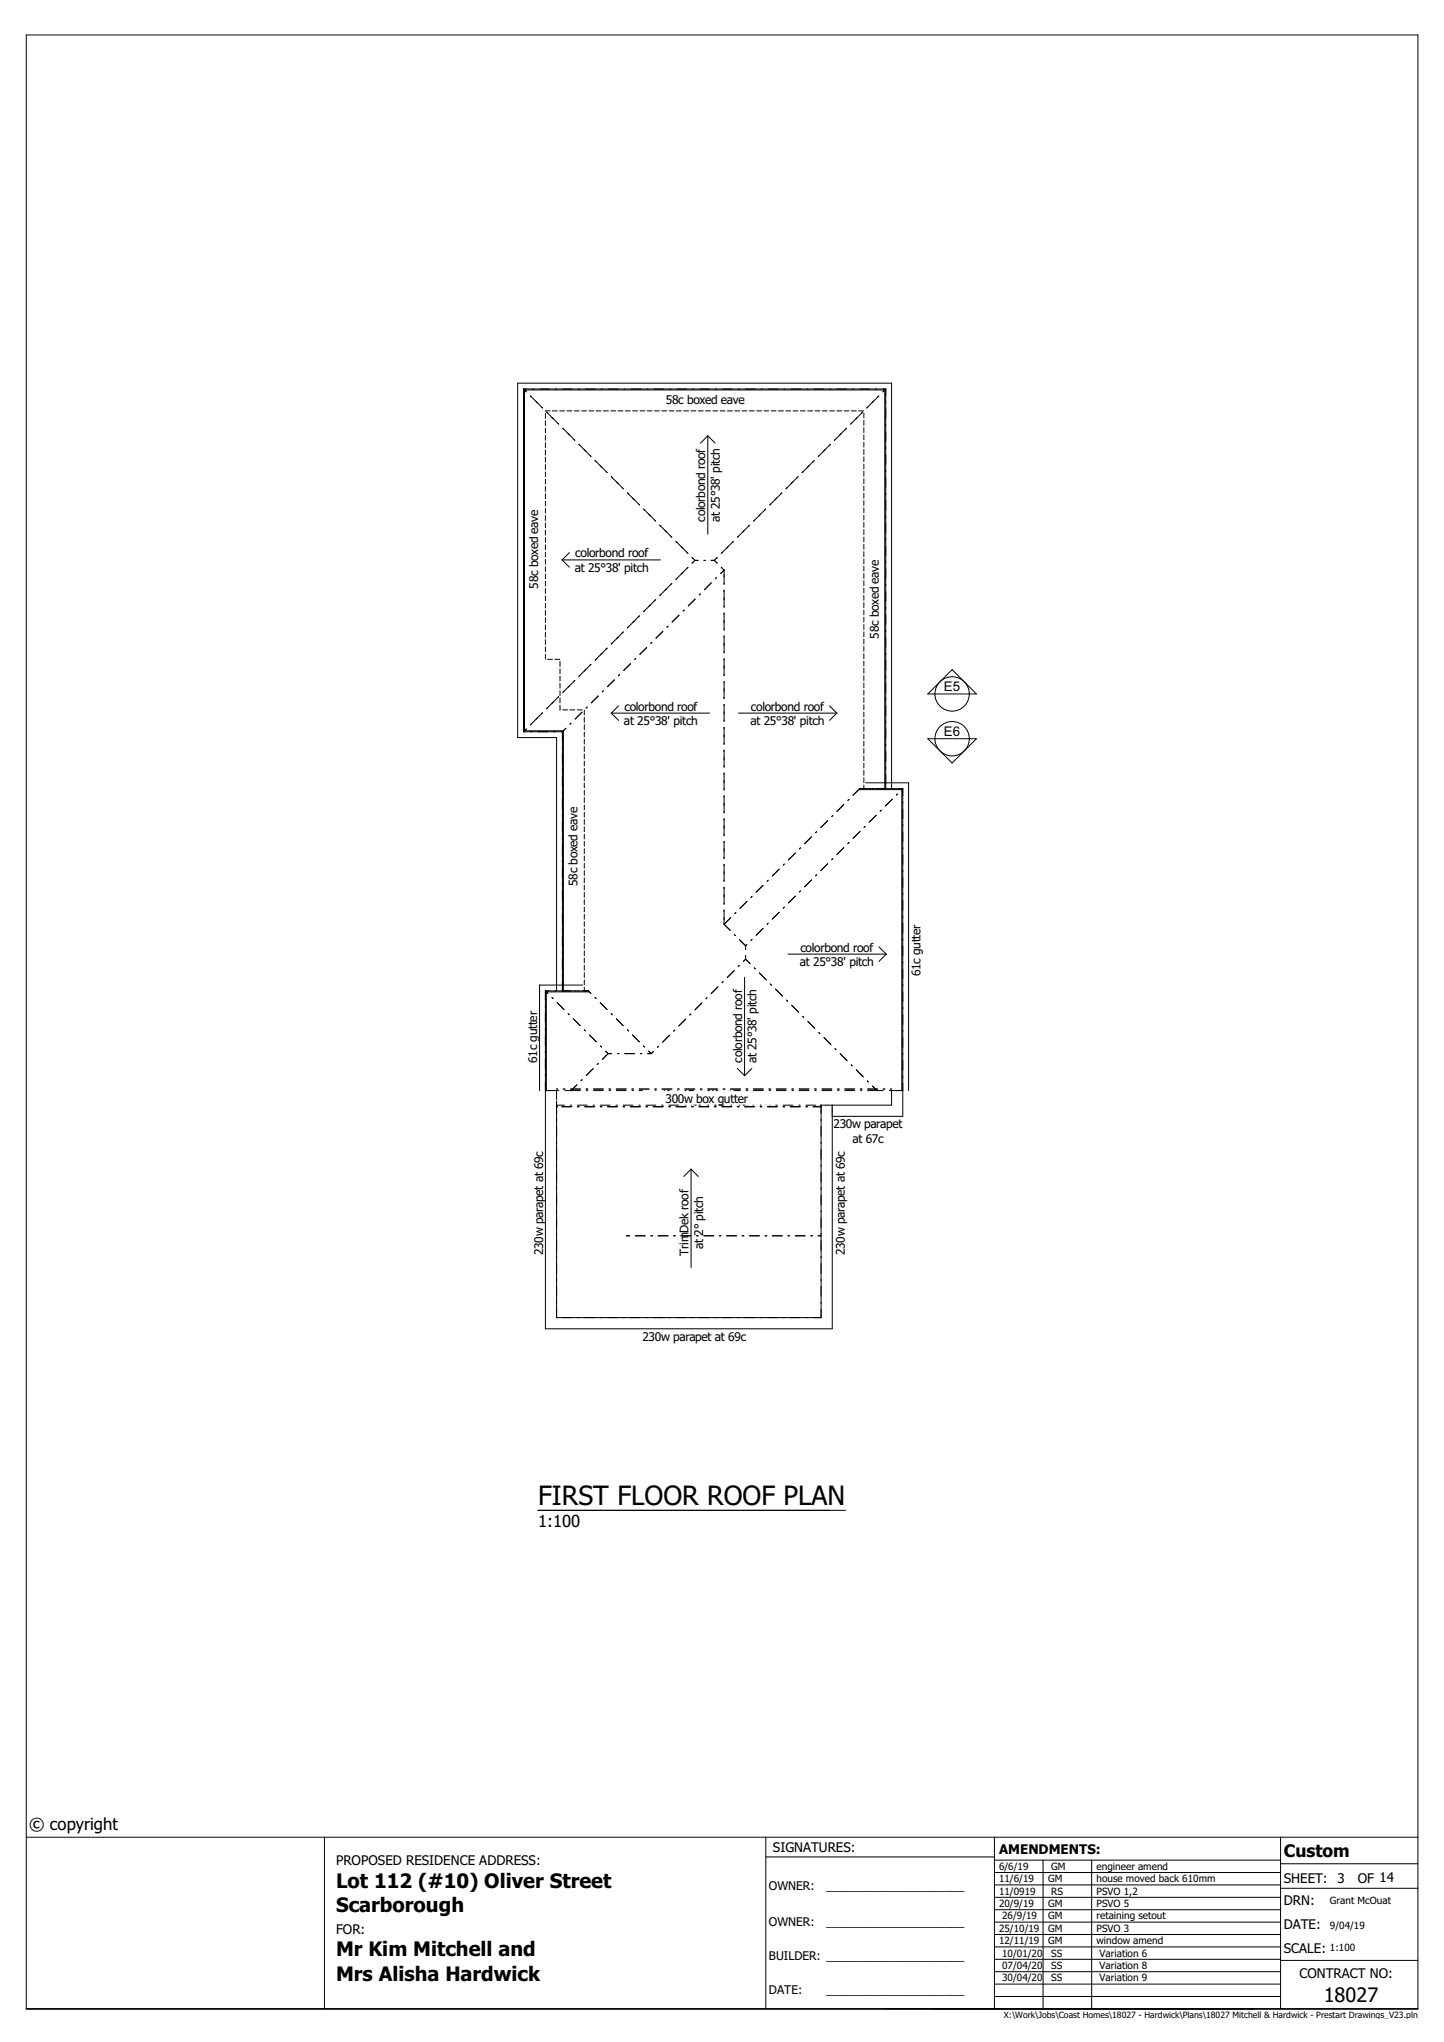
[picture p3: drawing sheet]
<svg xmlns="http://www.w3.org/2000/svg" width="297mm" height="420mm" viewBox="0 0 297 420" stroke-linecap="round" stroke-linejoin="round" font-family="sans-serif">
<g fill="none" stroke="#000" stroke-width=".21">
<path d="M5.4 7.2h286.2v406h-286.2zM5.4 377.9h286.2M66.7 377.9v35.3M157.5 377.9v35.3M204.5 377.9v35.3M263.4 377.9v35.3M157.5 381.9h47M204.5 397.9h58.9M204.5 395.3h58.9M204.5 392.8h58.9M204.5 390.2h58.9M204.5 387.7h58.9"/>
<path d="M204.5 385.1h58.9M204.5 382.6h58.9M214.5 382.6v30.6M224.5 382.6v30.6M263.4 383.3h28.2M263.4 388.4h28.2M204.5 408.1h58.9M204.5 405.5h58.9M204.5 403h58.9M204.5 400.4h58.9M204.5 410.6h58.9M263.4 403.2h28.2"/>
</g>
<!-- layer: D1  WALLS-(external) -->
<g fill="#fff">
<path d="M112.2 273.3l.9-.9h57.2l.9 .9z" fill-rule="evenodd"/>
<path d="M113.6 271.9h56.2l.5 .5h-57.2z" fill-rule="evenodd"/>
<path d="M113.6 271.9l.9-.9h54.4l.9 .9z" fill-rule="evenodd"/>
</g>
<path d="M112.2 273.3h59M114.5 271h54.4" fill="none" stroke="#000" stroke-width=".21"/>
<g fill="#fff">
<path d="M112.2 224.3h.9v48.1l-.9 .9z" fill-rule="evenodd"/>
<path d="M113.1 224.3h.5v47.6l-.5 .5z" fill-rule="evenodd"/>
<path d="M113.6 224.3h.9v46.7l-.9 .9z" fill-rule="evenodd"/>
</g>
<path d="M114.5 271v-46.7h-2.3v49" fill="none" stroke="#000" stroke-width=".21"/>
<g fill="#fff">
<path d="M170.3 227.3h.9v46l-.9-.9z" fill-rule="evenodd"/>
<path d="M169.8 227.3h.5v45.1l-.5-.5z" fill-rule="evenodd"/>
<path d="M168.9 227.3h.9v44.6l-.9-.9z" fill-rule="evenodd"/>
</g>
<path d="M168.9 271v-43.7h2.3v46" fill="none" stroke="#000" stroke-width=".21"/>
<g fill="#fff">
<path d="M171.2 228.7h13.6l.9 .9h-14.5z" fill-rule="evenodd"/>
<path d="M171.2 228.2h13.1l.5 .5h-13.6z" fill-rule="evenodd"/>
<path d="M171.2 227.3h12.2l.9 .9h-13.1z" fill-rule="evenodd"/>
</g>
<path d="M183.4 227.3h-12.2v2.3h14.5" fill="none" stroke="#000" stroke-width=".21"/>
<g fill="#fff">
<path d="M184.8 224.3h.9v5.3l-.9-.9z" fill-rule="evenodd"/>
<path d="M184.3 224.3h.5v4.4l-.5-.5z" fill-rule="evenodd"/>
<path d="M183.4 224.3h.9v3.9l-.9-.9z" fill-rule="evenodd"/>
</g>
<path d="M183.4 227.3v-3h2.3v5.3" fill="none" stroke="#000" stroke-width=".21"/>
<!-- layer: J1  ROOF-(cover) -->
<g fill="none" stroke="#000" stroke-width=".21">
<path d="M107.7 80v1.8M107.7 83v.3M107.7 84.5v2M107.7 87.7v.3M107.7 89.2v2M107.7 92.4v.3M107.7 93.9v2M107.7 97.1v.3M107.7 98.6v2M107.7 80l.6 .6M107.7 80h.6M109.1 81.4l2.5 2.5"/>
<path d="M109.5 80h.3M111 80h2M112.2 85.1v1M112.2 86.6v1M112.2 88.1v1M112.2 89.6v1M112.2 91.1v1M112.2 92.6v1M112.2 94.1v1M112.2 95.6v1M112.2 97.1v1M112.2 98.6v1"/>
<path d="M112.4 84.8l2.5 2.4M113.1 84.5l-.9 .1M113.6 84.5h1M114.2 80h.3M115.1 84.5h1M115.7 80h2M115.8 88.1l1.4 1.4M116.6 84.5h1M116.8 89.2l1.4 1.4M118.1 84.5h1M118.9 80h.3M119.1 91.4l2.5 2.5"/>
<path d="M119.6 84.5h1M120.4 80h2M121.1 84.5h1M122.4 94.7l2.5 2.5M122.6 84.5h1M123.6 80h.3M124.1 84.5h1M125.1 80h2M125.6 84.5h1M125.7 98.1l2.5 2.4M127.1 84.5h1M128.3 80h.3"/>
<path d="M128.6 84.5h1M129.8 80h2M130.1 84.5h1M131.6 84.5h1M133 80h.3M133.1 84.5h1M134.5 80h2M134.6 84.5h1M136.1 84.5h1M137.6 84.5h1M137.7 80h.3M139.1 84.5h1"/>
<path d="M139.2 80h2M140.6 84.5h1M142.1 84.5h1M142.4 80h.3M143.6 84.5h1M143.9 80h2M145.1 84.5h1M145.6 89.6v20.3M145.6 89.6l1.5 1.5M145.6 89.6l-1.5 1.5M146.6 84.5h1M147.1 80h.3"/>
<path d="M148.1 84.5h1M148.6 80h2M149.6 84.5h1M151.1 84.5h1M151.8 80h.3M152.6 84.5h1M153.3 80h2M154.1 84.5h1M155.6 84.5h1M156.5 80h.3M157.1 84.5h1M158 80h2"/>
<path d="M158.6 84.5h1M160.1 84.5h1M161.2 80h.3M161.6 84.5h1M162.7 80h2M163.1 84.5h1M164.1 98.1l-2.4 2.4M164.6 84.5h1M165.9 80h.3M166.1 84.5h1M167.4 80h2M167.5 94.7l-2.5 2.5"/>
<path d="M167.6 84.5h1M169.1 84.5h1M170.6 80h.3M170.6 84.5h1M170.8 91.4l-2.5 2.5M172.1 80h2M172.1 84.5h1M173.6 84.5h1M174.1 88.1l-2.5 2.5M175.1 84.5h1M175.3 80h.3M176.6 84.5h1"/>
<path d="M176.8 80h2M177.2 85l.2-.2-2.5 2.4M177.7 85v1M177.7 86.5v1M177.7 88v1M177.7 89.5v1M177.7 91v1M177.7 92.5v1M177.7 94v1M177.7 95.5v1M177.7 97v1M177.7 98.5v1"/>
<path d="M177.7 100v1M180 80h.3M180.7 81.4l-2.4 2.5M181.5 80h.7M182.2 80l-.6 .6M182.2 80l-.1 .1M182.2 80v1.4M182.2 82.6v.3M182.2 84.1v2M182.2 87.3v.3M182.2 88.8v2M182.2 92v.3"/>
<path d="M182.2 93.5v2M182.2 96.7v.3M182.2 98.2v2M107.7 101.8v.3M107.7 103.3v2M107.7 106.5v.3M107.7 108v2M107.7 111.2v.3M107.7 112.7v2M107.7 115.9v.3M107.7 117.4v2M112.2 100.1v1"/>
<path d="M112.2 101.6v1M112.2 103.1v1M112.2 104.6v1M112.2 106.1v1M112.2 107.6v1M112.2 109.1v1M112.2 110.6v1M112.2 112.1v1M112.2 113.6v1M112.2 115.1v1M112.2 116.6v1M112.2 118.1v1"/>
<path d="M112.2 119.6v1M115.6 115.2h20.2M115.6 115.2l1.5 1.5M117.1 113.7l-1.5 1.5M129.1 101.4l2.4 2.5M132.4 104.7l2.4 2.5-.2-.2M135.7 108l2.5 2.5M139.2 111.6l-.2-.2 2.5 2.4M141.5 116.7l-2.5 2.5M142.3 114.7l.6 .6M142.8 115.2l.1 .1M142.9 115.3l-.6 .5"/>
<path d="M142.9 115.3h.7M144.8 115.3h.3M146.3 115.3h.6M146.3 119.9l-1.4 1.4M146.9 115.3l.6 .5M147 115.2l-.1 .1M147.4 118.8l-.2 .2M147.5 114.7l-.6 .6M148.4 116.7l.5 .6M148.8 117.2l.1 .1M148.9 117.3l-.7 .7M148.9 117.3v2.9"/>
<path d="M150.6 111.6l.2-.2-2.4 2.4M154.2 108l-2.5 2.5M157.5 104.7l-2.5 2.5 .2-.2M160.6 101.6l.2-.2-2.5 2.5M177.7 101.5v1M177.7 103v1M177.7 104.5v1M177.7 106v1M177.7 107.5v1M177.7 109v1M177.7 110.5v1M177.7 112v1"/>
<path d="M177.7 113.5v1M177.7 115v1M177.7 116.5v1M177.7 118v1M177.7 119.5v1M182.2 101.4v.3M182.2 102.9v2M182.2 106.1v.3M182.2 107.6v2M182.2 110.8v.3M182.2 112.3v2M182.2 115.5v.3"/>
<path d="M182.2 117v2M107.7 120.6v.3M107.7 122.1v2M107.7 125.3v.3M107.7 126.8v2M107.7 130v.3M107.7 131.5v2M107.7 134.7v.3M107.7 136.2v2M107.7 139.4v.3M112.2 121.1v1M112.2 122.6v1"/>
<path d="M112.2 124.1v1M112.2 125.6v1M112.2 127.1v1M112.2 128.6v1M112.2 130.1v1M112.2 131.6v1M112.2 133.1v1M112.2 134.6v1M112.6 135.6h1M114.1 135.6h1M115.2 136.1v1M115.2 137.6v1"/>
<path d="M115.2 139.1v1M118.2 140l-2.4 2.4M121.6 136.6l-2.5 2.5M124.9 133.3l-2.5 2.5M126.4 139.8l-1.5 1.4M127.1 131l-1.4 1.5M127.4 138.8l-.2 .2M128.2 130l-1.4 1.4M129.7 136.5l-1.4 1.4M130.7 135.4l-.2 .3M131.5 126.7l-2.4 2.4 .2-.2M133 133.2l-1.4 1.4"/>
<path d="M134.1 132.1l-.2 .2M134.8 123.3l-2.4 2.5M136.3 129.9l-1.4 1.4M137.4 128.8l-.2 .2M138.2 120l-2.5 2.5M139.7 126.5l-1.5 1.4M140.7 125.5l-.2 .2M143 123.2l-1.4 1.4M144 122.1l-.2 .3M148.9 121.4v3.5M148.9 126.1v3.5M148.9 130.8v3.5"/>
<path d="M148.9 135.5v3.5M177.7 121v1M177.7 122.5v1M177.7 124v1M177.7 125.5v1M177.7 127v1M177.7 128.5v1M177.7 130v1M177.7 131.5v1M177.7 133v1M177.7 134.5v1M177.7 136v1"/>
<path d="M177.7 137.5v1M177.7 139v1M182.2 120.2v.3M182.2 121.7v2M182.2 124.9v.3M182.2 126.4v2M182.2 129.6v.3M182.2 131.1v2M182.2 134.3v.3M182.2 135.8v2M182.2 139v.3M107.7 150.5h.3"/>
<path d="M107.7 140.9v2M107.7 144.1v.3M107.7 145.6v2M107.7 148.8v.3M107.7 150.3v.2M108.3 149.9l-.6 .6M109.2 150.5h.3M110.7 150.5h2M111.6 146.6l-2.5 2.5M113.9 150.5h.3M114.9 143.3l-2.5 2.5 .2-.3M115.2 145.1v.9"/>
<path d="M115.2 140.6v1M115.2 142.1v1M115.2 143.6v1M115.4 150.5h.3M115.7 150.5v1.8M115.7 153.5v.3M115.7 155v2M115.7 158.2v.3M115.7 159.7v2M115.7 146h1M116.4 149.8l-.7 .7M117.2 146h1"/>
<path d="M117.5 148.7l-.3 .2M118.7 146h1M119.7 146.5l-1.4 1.4M120.2 146.1v1M120.2 147.6v1M120.2 149.1v1M120.2 150.6v1M120.2 152.1v1M120.2 153.6v1M120.2 155.1v1M120.2 156.6v1M120.2 158.1v1"/>
<path d="M120.2 159.6v1M120.8 145.4l-.2 .2M123 143.1l-1.4 1.5M124.1 142.1l-.2 .2M125.7 146.7h20.3M125.7 146.7l1.5 1.5M127.2 145.2l-1.5 1.5M148.9 140.2v3.5M148.9 144.9v3.5M148.9 149.6v3.5M148.9 154.3v3.5M148.9 159v3.5"/>
<path d="M151.9 146.7h20.2M170.6 145.2l1.5 1.5M172.1 146.7l-1.5 1.5M177.7 140.5v1M177.7 142v1M177.7 143.5v1M177.7 145v1M177.7 146.5v1M177.7 148v1M177.7 149.5v1M177.7 151v1M177.7 152.5v1"/>
<path d="M177.7 154v1M177.7 155.5v1M177.7 157v1M177.7 158.5v1M177.7 160v1M182.2 140.5v2M182.2 143.7v.3M182.2 145.2v2M182.2 148.4v.3M182.2 149.9v2M182.2 153.1v.3M182.2 154.6v2"/>
<path d="M182.2 157.8v.3M182.2 159.3v2M115.7 162.9v.3M115.7 164.4v2M115.7 167.6v.3M115.7 169.1v2M115.7 172.3v.3M115.7 173.8v2M115.7 177v.3M115.7 178.5v2M120.2 161.1v1M120.2 162.6v1"/>
<path d="M120.2 164.1v1M120.2 165.6v1M120.2 167.1v1M120.2 168.6v1M120.2 170.1v1M120.2 171.6v1M120.2 173.1v1M120.2 174.6v1M120.2 176.1v1M120.2 177.6v1M120.2 179.1v1M148.9 163.7v3.5"/>
<path d="M148.9 168.4v3.5M148.9 173.1v3.5M148.9 177.8v3.5M160.3 178.8l-1.5 1.4M161.3 177.7l-.2 .2M163.6 175.4l-1.4 1.5M164.6 174.4l-.2 .2M166.9 172.1l-1.4 1.4M168 179.9l-.3 .2M168 171.1l-.2 .2M170.2 177.7l-1.4 1.4M170.2 168.8l-1.4 1.4"/>
<path d="M171.3 176.6l-.2 .2M171.3 167.7l-.2 .3M173.5 174.3l-1.4 1.5M173.6 165.5l-1.5 1.4M174.6 173.3l-.2 .2M174.6 164.4l-.2 .2M176.9 171l-1.4 1.4M177.7 161.5v.7M177.9 170l-.2 .2M178.1 162.2h-1.3l-1.3 1.4M178.7 162.2h.3M179.3 162.2h.3"/>
<path d="M180.2 167.7l-1.4 1.4M180.2 162.2h2M181.3 166.6l-.3 .2M182.2 162.1v.1M183.4 162.2h.3M183.5 164.4l-1.4 1.4M184.6 163.3l-.2 .2M184.9 162.2h.8M185.7 162.2l-.3 .3M185.7 162.2v1.5M185.7 164.9v.3M185.7 166.4v2"/>
<path d="M185.7 169.6v.3M185.7 171.1v2M185.7 174.3v.3M185.7 175.8v2M185.7 179v.3M115.7 181.7v.3M115.7 183.2v2M115.7 186.4v.3M115.7 187.9v2M115.7 191.1v.3M115.7 192.6v2M115.7 195.8v.3"/>
<path d="M115.7 197.3v2M120.2 180.6v1M120.2 182.1v1M120.2 183.6v1M120.2 185.1v1M120.2 186.6v1M120.2 188.1v1M120.2 189.6v1M120.2 191.1v1M120.2 192.6v1M120.2 194.1v1M120.2 195.6v1"/>
<path d="M120.2 197.1v1M120.2 198.6v1M148.9 190.1l1.3 1.3M148.9 182.5v3.5M148.9 187.2v2.9M150.3 188.7l-1.4 1.4M151 199.6l-1.4 1.5M151 192.2l.2 .2M151.3 187.7l-.2 .2M152.1 198.6l-.3 .2M152.1 193.3l1.3 1.2M153.4 197.3l.9 .9"/>
<path d="M153.4 197.3l-.5 .4M153.4 194.5v.8M153.4 196.5v.8M153.6 194.3l-.2 .2M153.6 185.4l-1.4 1.4M154.7 193.2l-.2 .2M154.7 184.4l-.2 .2M155.1 199.1l.2 .2M156.9 191l-1.4 1.4M156.9 182.1l-1.4 1.4M158 189.9l-.2 .2M158 181l-.2 .2"/>
<path d="M160.3 187.6l-1.5 1.4M161.3 186.6l-.2 .2M162.1 196.2h20.2M163.6 184.3l-1.4 1.4M164.6 183.3l-.2 .2M166.9 181l-1.4 1.4M180.8 194.7l1.5 1.5M182.3 196.2l-1.5 1.5M185.7 180.5v2M185.7 183.7v.3M185.7 185.2v2M185.7 188.4v.3"/>
<path d="M185.7 189.9v2M185.7 193.1v.3M185.7 194.6v2M185.7 197.8v.3M185.7 199.3v2M112.2 203.8h.7M112.2 203.8v1.9M112.2 206.9v.3M112.2 208.4v2M112.2 211.6v.3M112.2 213.1v2M112.2 216.3v.3"/>
<path d="M112.2 217.8v2M112.2 203.8l.5 .5M113.5 205.2l.2 .2M114.1 203.8h.3M114.6 206.2l1.4 1.4M115.6 203.8h2M115.7 200.5v.3M115.7 202v1.8M116.9 208.5l.2 .2M117.9 209.6l1.4 1.4M118.2 203.8h.3M118.8 203.8h.3"/>
<path d="M119.7 203.8h1.3l.5 .5M120.2 200.1v1M120.2 201.6v1M120.2 203.1v.7M120.2 211.8l.2 .2M121.2 212.9l1.5 1.4M122 219.8l-1.4 1.4M122.4 205.2l.2 .2M123 218.7l-.2 .3M123.5 206.2l1.4 1.4M123.5 215.1l.2 .3M124.6 216.2l.5 .5"/>
<path d="M125.1 216.7l-1.2 1.2M125.1 216.7h.7M125.7 208.5l.2 .2M126.8 209.6l1.4 1.4M127 216.7h.3M128.5 216.7h2M129 211.8l.3 .2M130.1 212.9l1.4 1.4M131.7 216.7h.3M132.4 215.1l.2 .3M133.2 216.7h.7M133.4 216.2l.5 .5"/>
<path d="M134.4 216.3l-.5 .4M135.4 215.2l-.2 .2M137.7 212.9l-1.4 1.5M138.8 211.9l-.2 .2M141 209.6l-1.4 1.4M142.1 208.6l-.2 .2M144.4 206.3l-1.5 1.4M145.4 205.2l-.2 .2M147.7 203l-1.4 1.4M148.7 201.9l-.2 .2M151.6 219.8l1.5 1.5M153.1 201v20.3"/>
<path d="M154.6 219.8l-1.5 1.5M156.2 200.1l1.4 1.4M158.5 202.4l.2 .2M159.5 203.4l1.4 1.5M161.8 205.7l.2 .2M162.8 206.8l1.5 1.4M165.1 209l.2 .2M166.2 210.1l1.4 1.4M168.4 212.4l.2 .2M169.5 213.4l1.4 1.4M171.7 215.7l.3 .2M172.8 216.7l1.4 1.5"/>
<path d="M175.1 219l.2 .2M185.7 202.5v.3M185.7 204v2M185.7 207.2v.3M185.7 208.7v2M185.7 211.9v.3M185.7 213.4v2M185.7 216.6v.3M185.7 218.1v2M112.2 222.5v1.8h1.3M112.2 221v.3M114.5 230.2v.3"/>
<path d="M114.5 231.7v2M114.5 234.9v.3M114.5 236.4v2M114.5 239.6v.3M114.7 224.3h.3M116.1 227.3h-1.6v1.7M116.2 224.3h3.2M117.3 227.3h.3M118.7 223.1l-1.2 1.2M118.8 227.3h2M119.7 222.1l-.2 .2M120.6 224.3h.3"/>
<path d="M122 227.3h.3M122.1 224.3h2M123.5 227.3h2M125.3 224.3h.3M126.7 227.3h.3M126.8 224.3h2M128.2 227.3h2M130 224.3h.3M131.4 227.3h.3M131.5 224.3h2M132.9 227.3h2M134.7 224.3h.3"/>
<path d="M136.1 227.3h.3M136.2 224.3h2M137.6 227.3h2M139.4 224.3h.3M140.8 227.3h.3M140.9 224.3h2M142.3 227.3h2M144.1 224.3h.3M145.5 227.3h.3M145.6 224.3h2M147 227.3h2M148.8 224.3h.3"/>
<path d="M150.2 227.3h.3M150.3 224.3h2M151.7 227.3h2M153.5 224.3h.3M154.9 227.3h.3M155 224.3h2M156.4 227.3h2M158.2 224.3h.3M159.6 227.3h.3M159.7 224.3h2M161.1 227.3h2M162.9 224.3h.3"/>
<path d="M164.3 227.3h.3M164.4 224.3h2M165.8 227.3h2M167.6 224.3h.3M168.7 227.3h.2v1.7M168.9 230.2v.3M168.9 231.7v2M168.9 234.9v.3M168.9 236.4v2M168.9 239.6v.3M169.1 224.3h2M172.3 224.3h.3"/>
<path d="M173.8 224.3h2M176.1 220.1l1.4 1.4M177 224.3h.3M178.4 222.3l.2 .2M178.5 224.3h3.2M179.5 223.4l.9 .9M182.9 224.3h.3M185.7 222.8v1.5h-1.3M185.7 221.3v.3M114.5 241.1v2M114.5 244.3v.3M114.5 245.8v2"/>
<path d="M114.5 249v.3M114.5 250.5v2M114.5 253.7v.3M114.5 255.2v2M114.5 258.4v.3M114.5 259.9v2M142.1 240.5v20.2M142.1 240.5l1.5 1.5M142.1 240.5l-1.5 1.5M168.9 241.1v2M168.9 244.3v.3M168.9 245.8v2"/>
<path d="M168.9 249v.3M168.9 250.5v2M168.9 253.7v.3M168.9 255.2v2M168.9 258.4v.3M168.9 259.9v2M114.5 263.1v.3M114.5 264.6v2M114.5 267.8v.3M114.5 269.3v1.7h.1M115.6 271h2M118.8 271h.3"/>
<path d="M120.3 271h2M123.5 271h.3M125 271h2M128.2 271h.3M129.7 271h2M132.9 271h.3M134.4 271h2M137.6 271h.3M139.1 271h2M142.3 271h.3M143.8 271h2M147 271h.3"/>
<path d="M148.5 271h2M151.7 271h.3M153.2 271h2M156.4 271h.3M157.9 271h2M161.1 271h.3M162.6 271h2M165.8 271h.3M168.9 269.3v1.7h-1.6M168.9 263.1v.3M168.9 264.6v2M168.9 267.8v.3"/>
</g>
<path d="M176.6 162.4h8.9v61.9M176.8 162.2h8.9v62.1M178 161h8.9v63.3M182 162.2v-82h-74.1v70.1h8v53.5M182.2 162.2v-82.2h-74.5v70.5h8v53.3M183.4 162.2v-83.4h-76.9v72.9h8v52.1M119.8 202.6h-8.8v21.7M121 203.8h-8.8v20.5M121.2 204h-8.8v20.3" fill="none" stroke="#000" stroke-width=".21"/>
<path d="M114.5 226.3h54.4M117.5 225.3h62.9" fill="none" stroke="#fff" stroke-width=".21"/>
<!-- layer: I1  BEAMS -->
<g fill="none" stroke="#000" stroke-width=".3">
<path d="M114.5 227.6h.1M114.5 224h.2M115.6 227.6h2M115.9 224h.3M117.4 224h2M118.8 227.6h.3M120.3 227.6h2M120.6 224h.3M122.1 224h2M123.5 227.6h.3M125 227.6h2M125.3 224h.3"/>
<path d="M126.8 224h2M128.2 227.6h.3M129.7 227.6h2M130 224h.3M131.5 224h2M132.9 227.6h.3M134.4 227.6h2M134.7 224h.3M136.2 224h2M137.6 227.6h.3M139.1 227.6h2M139.4 224h.3"/>
<path d="M140.9 224h2M142.3 227.6h.3M143.8 227.6h2M144.1 224h.3M145.6 224h2M147 227.6h.3M148.5 227.6h2M148.8 224h.3M150.3 224h2M151.7 227.6h.3M153.2 227.6h2M153.5 224h.3"/>
<path d="M155 224h2M156.4 227.6h.3M157.9 227.6h2M158.2 224h.3M159.7 224h2M161.1 227.6h.3M162.6 227.6h2M162.9 224h.3M164.4 224h2M165.8 227.6h.3M167.3 227.6h1.6M167.6 224h.3"/>
<path d="M169.1 224h2M172.3 224h.3M173.8 224h2M177 224h.3M178.5 224h2M181.7 224h.3M183.2 224h.2M128.9 254.2h.6M130.7 254.2h2M133.9 254.2h.3M135.4 254.2h2M138.6 254.2h.3"/>
<path d="M140.1 254.2h2M143.3 254.2h.3M144.8 254.2h2M148 254.2h.3M149.5 254.2h2M152.7 254.2h.3M154.2 254.2h2M157.4 254.2h.3M158.9 254.2h2M162.1 254.2h.3M163.6 254.2h2M166.8 254.2h.3"/>
<path d="M168.3 254.2h.6"/>
</g>
<!-- layer: M1  ELEVATION MARKERS -->
<path d="M190.8 142.7l5-5 5 5h-1.4a3.5 3.5 0 0 1-3.6 3.6 3.5 3.5 0 0 1-3.5-3.6z" fill-rule="evenodd" fill="#fff"/>
<g fill="none" stroke="#000" stroke-width=".21">
<path d="M195.8 137.7l5 5h-10z"/>
<circle cx="195.8" cy="142.7" r="3.5"/>
</g>
<path d="M190.8 151.9h1.5a3.5 3.5 0 0 1 3.5-3.5 3.5 3.5 0 0 1 3.6 3.5h1.4l-5 5z" fill-rule="evenodd" fill="#fff"/>
<g fill="none" stroke="#000" stroke-width=".21">
<path d="M190.8 151.9h10l-5 5z"/>
<circle cx="195.8" cy="151.9" r="3.5"/>
</g>
<path d="M110.7 310.6h63.2" fill="none" stroke="#000" stroke-width=".21"/>
<text font-size="5.5" x="110.7" y="309.5">FIRST FLOOR ROOF PLAN</text>
<g font-size="4.1">
<text x="69.1" y="388.3">Lot 112 (#10) Oliver Street</text>
<text x="69.1" y="393.2">Scarborough</text>
<text x="69.1" y="402.4">Mr Kim Mitchell and</text>
<text x="69.1" y="407.4">Mrs Alisha Hardwick</text>
<text x="272.3" y="411.8">18027</text>
</g>
<text font-size="3.6" x="264" y="382">Custom</text>
<g font-size="3.5" fill="#fff">
<text x="132" y="225.6">Hidden Gutter</text>
<text x="158.6" y="226.1" transform="rotate(180 158.6 226.1)">Hidden Gutter</text>
</g>
<g font-size="3.4">
<text x="110.7" y="314.1">1:100</text>
<text x="6" y="376.4">© copyright</text>
</g>
<g font-size="2.7">
<text x="194.2" y="142.1">E5</text>
<text x="194.2" y="151.3">E6</text>
<text x="69.1" y="383.6">PROPOSED RESIDENCE ADDRESS:</text>
<text x="159" y="380.9">SIGNATURES:</text>
<text x="205.5" y="381.2">AMENDMENTS:</text>
<text x="264" y="387.3">SHEET:</text>
<text x="275.1" y="387.3">3</text>
<text x="279.2" y="387.3">OF 14</text>
<text x="264" y="391.8">DRN:</text>
<text x="69.1" y="397.7">FOR:</text>
<text x="264" y="401.7">SCALE:</text>
<text x="264" y="396.8">DATE:</text>
<text x="267.3" y="406.7">CONTRACT NO:</text>
</g>
<g font-size="2.5">
<text x="137" y="83.1">58c boxed eave</text>
<text x="145.1" y="107.3" transform="rotate(-90 145.1 107.3)">colorbond roof</text>
<text x="148" y="107.4" transform="rotate(-90 148 107.4)">at 25°38' pitch</text>
<text x="118.2" y="117.6">at 25°38' pitch</text>
<text x="118.3" y="114.6">colorbond roof</text>
<text x="110.7" y="121.1" transform="rotate(-90 110.7 121.1)">58c boxed eave</text>
<text x="180.8" y="131.3" transform="rotate(-90 180.8 131.3)">58c boxed eave</text>
<text x="128.3" y="149.1">at 25°38' pitch</text>
<text x="128.4" y="146.2">colorbond roof</text>
<text x="154.3" y="149.1">at 25°38' pitch</text>
<text x="154.5" y="146.2">colorbond roof</text>
<text x="118.8" y="182.2" transform="rotate(-90 118.8 182.2)">58c boxed eave</text>
<text x="164.6" y="195.7">colorbond roof</text>
<text x="164.5" y="198.7">at 25°38' pitch</text>
<text x="189.3" y="200.8" transform="rotate(-90 189.3 200.8)">61c gutter</text>
<text x="110.5" y="218.6" transform="rotate(-90 110.5 218.6)">61c gutter</text>
<text x="152.6" y="218.5" transform="rotate(-90 152.6 218.5)">colorbond roof</text>
<text x="155.6" y="218.6" transform="rotate(-90 155.6 218.6)">at 25°38' pitch</text>
<text x="136.9" y="226.8">300w box gutter</text>
<text x="171.4" y="232.1">230w parapet</text>
<text x="175.3" y="235.1">at 67c</text>
<text x="144.6" y="256.9" transform="rotate(-90 144.6 256.9)">at 2° pitch</text>
<text x="111.7" y="258.1" transform="rotate(-90 111.7 258.1)">230w parapet at 69c</text>
<text x="141.6" y="258.2" transform="rotate(-90 141.6 258.2)">TrimDek roof</text>
<text x="173.7" y="258.1" transform="rotate(-90 173.7 258.1)">230w parapet at 69c</text>
<text x="132.1" y="275.8">230w parapet at 69c</text>
<text x="158.2" y="388.8">OWNER:</text>
<text x="170" y="388.8">_____________________</text>
<text x="158.2" y="396.1">OWNER:</text>
<text x="170" y="396.1">_____________________</text>
<text x="158.2" y="403.1">BUILDER: _____________________</text>
<text x="158.2" y="410.1">DATE:</text>
<text x="170" y="410.1">_____________________</text>
</g>
<g font-size="2.1">
<text x="205.5" y="384.6">6/6/19</text>
<text x="205.5" y="387.1">11/6/19</text>
<text x="205.5" y="389.7">11/0919</text>
<text x="215.6" y="387.1">GM</text>
<text x="216.2" y="384.6">GM</text>
<text x="216.2" y="389.7">RS</text>
<text x="225.5" y="384.6">engineer amend</text>
<text x="225.5" y="387.1">house moved back 610mm</text>
<text x="225.5" y="389.7">PSVO 1,2</text>
<text x="205.5" y="392.2">20/9/19</text>
<text x="206.1" y="394.8">26/9/19</text>
<text x="215.6" y="392.2">GM</text>
<text x="215.6" y="394.8">GM</text>
<text x="225.5" y="392.2">PSVO 5</text>
<text x="225.5" y="394.8">retaining setout</text>
<text x="273.5" y="391.6">Grant McOuat</text>
<text x="205.5" y="397.3">25/10/19</text>
<text x="205.5" y="399.9">12/11/19</text>
<text x="215.6" y="397.3">GM</text>
<text x="215.6" y="399.9">GM</text>
<text x="225.5" y="397.3">PSVO 3</text>
<text x="225.5" y="399.9">window amend</text>
<text x="273.5" y="396.7">9/04/19</text>
<text x="273.5" y="401.4">1:100</text>
<text x="206.1" y="402.4">10/01/20</text>
<text x="206.1" y="405">07/04/20</text>
<text x="206.1" y="407.5">30/04/20</text>
<text x="216.2" y="402.4">SS</text>
<text x="216.2" y="405">SS</text>
<text x="216.2" y="407.5">SS</text>
<text x="226.2" y="402.4">Variation 6</text>
<text x="226.2" y="405">Variation 8</text>
<text x="226.2" y="407.5">Variation 9</text>
</g>
<text font-size="1.8" x="206.5" y="415">X:\Work\Jobs\Coast Homes\18027 - Hardwick\Plans\18027 Mitchell &amp; Hardwick - Prestart Drawings_V23.pln</text>
</svg>
